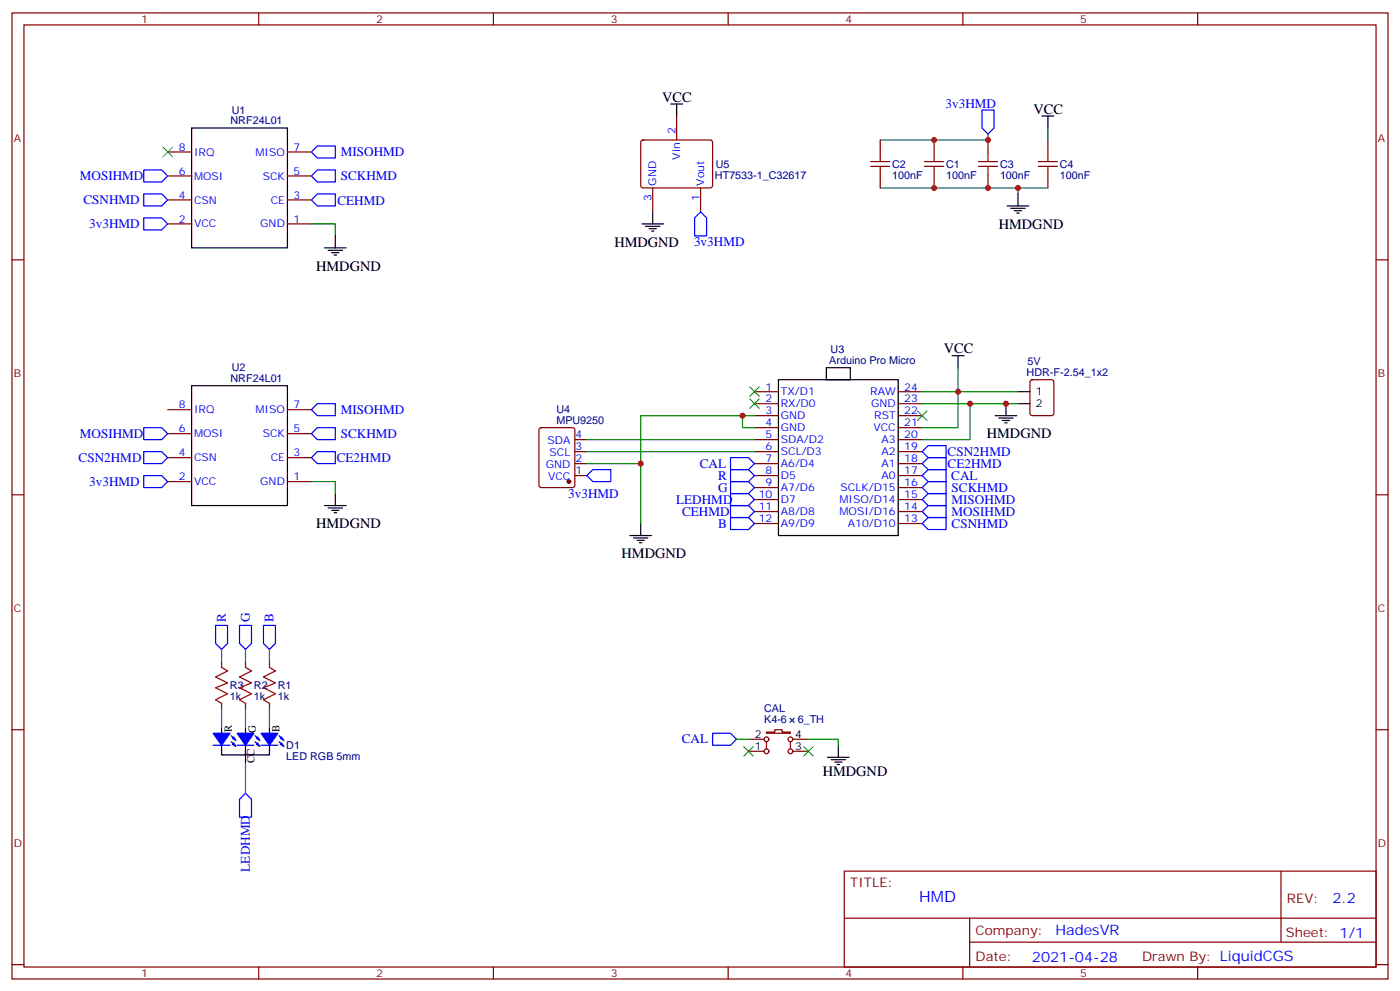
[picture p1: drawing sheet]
<svg xmlns="http://www.w3.org/2000/svg" width="412mm" height="292mm" viewBox="0 0 412 292" stroke-linecap="round" stroke-linejoin="round" font-family="sans-serif">
<g fill="none" stroke="#870000" stroke-width=".35">
<path d="M3.5 3.8h405.4v284.3h-405.4zM7.1 7.3h398.2v277.3h-398.2zM76.2 3.8v3.5M145.3 3.8v3.5M214.5 3.8v3.5M283.6 3.8v3.5M352.8 3.8v3.5M199.3 34.1v7.1M49.4 58.8h7M49.4 51.8h7M49.4 44.7h7M84.7 58.8h7"/>
<path d="M84.7 51.8h7M84.7 44.7h7M189 41.4l.4-.2 20.1 .1 .4 .6-.1 13-.6 .4-20-.1-.5-.6v-12.7zM192.3 55.3v7.1M206.4 55.3v7.1M259.3 41.2v3.5M259.3 51.8v3.5M275.2 41.2v3.5M275.2 51.8v3.5M291 41.2v3.5M291 51.8v3.5M308.7 41.2v3.5"/>
<path d="M308.7 51.8v3.5M3.5 76.5h3.6M49.4 65.9h7M84.7 65.9h7M405.3 76.5h3.6M222.2 115.3h7.1M222.2 118.8h7.1M264.6 115.3h7M264.6 118.8h7M303.6 112l.5-.2h5.6l.7 .4v9.4l-.4 .7h-5.9l-.7-.4v-9.4zM49.4 134.7h7M49.4 127.6h7"/>
<path d="M49.4 120.6h7M84.7 134.7h7M84.7 127.6h7M84.7 120.6h7M159 126.1l.5-.2h9.1l.7 .4v16.5l-.4 .7h-9.4l-.7-.5-.1-16.4zM169.3 140h3.6M169.3 136.5h3.6M169.3 132.9h3.6M169.3 129.4h3.6M222.2 140h7.1M222.2 136.5h7.1M222.2 132.9h7.1"/>
<path d="M222.2 129.4h7.1M222.2 122.3h7.1M222.2 125.9h7.1M264.6 140h7M264.6 136.5h7M264.6 132.9h7M264.6 129.4h7M264.6 122.3h7M264.6 125.9h7M3.5 145.6h3.6M49.4 141.7h7M84.7 141.7h7"/>
<path d="M222.2 143.5h7.1M222.2 147h7.1M222.2 150.6h7.1M222.2 154.1h7.1M264.6 143.5h7M264.6 147h7M264.6 150.6h7M264.6 154.1h7M405.3 145.6h3.6M65.3 194.7v1.7M72.3 194.7v1.7M79.4 194.7v1.7"/>
<path d="M3.5 214.8h3.6M65.3 207v1.8M72.3 207v1.8M79.4 207v1.8M220.5 217.6h4.6M225.8 215.5h2.4v-.7h2.2v.7h2.4v.3h-7zM225.8 218.3v2.1M232.8 218.3v2.1M233.5 217.6h4.6M405.3 214.8h3.6M220.5 221.1h4.6M233.5 221.1h4.6"/>
<path d="M248.7 256.4h156.6v28.2h-156.6zM377.3 256.4v20.9M248.7 270.2h156.5M285.6 277.3h119.6M285.6 270.2v14.2M3.5 283.9h3.6M76.2 284.6v3.5M145.3 284.6v3.5M214.5 284.6v3.5M283.6 284.6v3.5M352.8 284.6v3.5M405.3 283.9h3.6"/>
<circle cx="225.8" cy="217.6" r=".71"/>
<circle cx="232.8" cy="217.6" r=".71"/>
<circle cx="225.8" cy="221.1" r=".71"/>
<circle cx="232.8" cy="221.1" r=".71"/>
</g>
<circle cx="167.6" cy="141.7" r=".53" fill="#870000" stroke="#870000" stroke-width=".35"/>
<g fill="none" stroke="#000" stroke-width=".35">
<path d="M56.4 37.7h28.3v35.3h-28.3zM197.6 30.6h3.5M199.3 30.6v3.5M306.9 34.1h3.5M308.7 34.1v3.6M299.9 57.1v3.5M95.6 73h6.4M96.7 73.7h4.2M97.7 74.4h2.1M98.4 75.1h.7M98.8 69.4v3.6M189.1 65.9h6.3"/>
<path d="M190.1 66.6h4.3M191.2 67.3h2.1M191.9 68h.7M192.3 62.4v3.5M296.7 60.6h6.3M297.7 61.3h4.3M298.8 62h2.1M299.5 62.7h.7M56.4 113.5h28.3v35.3h-28.3zM229.3 111.8h35.3v45.8h-35.3zM243.4 108.2h7.1v3.6h-7.1zM280.5 104.7h3.5"/>
<path d="M282.2 104.7v3.5M296.3 118.8v3.5M299.9 115.3h3.5M299.9 118.8h3.5M293.2 122.3h6.3M294.2 123h4.2M295.3 123.8h2.1M296 124.5h.7M95.6 148.8h6.4M96.7 149.5h4.2M97.7 150.2h2.1M98.4 150.9h.7"/>
<path d="M98.8 145.3v3.5M185.6 157.6h6.3M186.6 158.3h4.3M187.7 159h2.1M188.4 159.7h.7M188.7 154.1v3.5M65.3 219.4v2.8h14.1v-2.8M65.3 214.1v1.7M72.3 214.1v1.7M72.3 219.4v5.2M79.4 214.1v1.7M246.9 219.4v3.5"/>
<path d="M243.8 222.9h6.3M244.8 223.6h4.3M245.9 224.3h2.1M246.6 225h.7"/>
</g>
<g fill="#00f" stroke="#00f" stroke-width=".35">
<path d="M68.4 217.2l.4-.3 .7 1z"/>
<path d="M62.8 215.8h4.9l-2.4 3.6z"/>
<path d="M69.8 215.8h5l-2.5 3.6z"/>
<path d="M76.9 215.8h4.9l-2.4 3.6z"/>
<path d="M68.4 219l.4-.3 .7 1z"/>
<path d="M75.5 219l.3-.3 .8 1z"/>
<path d="M75.5 217.2l.3-.3 .8 1z"/>
<path d="M82.5 219l.4-.3 .7 1z"/>
<path d="M82.5 217.2l.4-.3 .7 1z"/>
</g>
<g fill="none" stroke="#00f" stroke-width=".35">
<path d="M289.3 32.4h3.5v5.3l-1.8 1.7-1.7-1.7zM42.3 57.1h5.3l1.8 1.7-1.8 1.8h-5.3zM42.3 50h5.3l1.8 1.8-1.8 1.8h-5.3zM91.7 58.8l1.8-1.7h5.3v3.5h-5.3zM91.7 51.8l1.8-1.8h5.3v3.6h-5.3zM91.7 44.7l1.8-1.7h5.3v3.5h-5.3zM42.3 64.1h5.3l1.8 1.8-1.8 1.8h-5.3zM206.4 62.4l1.7 1.7v5.3h-3.5v-5.3zM42.3 140h5.3l1.8 1.7-1.8 1.8h-5.3zM42.3 125.9h5.3l1.8 1.7-1.8 1.8h-5.3zM42.3 132.9h5.3l1.8 1.8-1.8 1.8h-5.3zM91.7 120.6l1.8-1.8h5.3v3.5h-5.3z"/>
<path d="M91.7 127.6l1.8-1.7h5.3v3.5h-5.3zM91.7 134.7l1.8-1.8h5.3v3.6h-5.3zM172.9 140l1.7-1.8h5.3v3.5h-5.3zM215.2 138.2h5.3l1.7 1.8-1.7 1.7h-5.3zM215.2 134.7h5.3l1.7 1.8-1.7 1.7h-5.3zM271.6 140l1.8-1.8h5.3v3.5h-5.3zM271.6 132.9l1.8-1.7h5.3v3.5h-5.3zM271.6 136.5l1.8-1.8h5.3v3.5h-5.3zM215.2 148.8h5.3l1.7 1.8-1.7 1.7h-5.3zM215.2 152.3h5.3l1.7 1.8-1.7 1.8h-5.3zM215.2 141.7h5.3l1.7 1.8-1.7 1.8h-5.3zM215.2 145.3h5.3l1.7 1.7-1.7 1.8h-5.3z"/>
<path d="M271.6 143.5l1.8-1.8h5.3v3.6h-5.3zM271.6 147l1.8-1.7h5.3v3.5h-5.3zM271.6 150.6l1.8-1.8h5.3v3.5h-5.3zM271.6 154.1l1.8-1.8h5.3v3.6h-5.3zM63.5 184.1h3.5v5.3l-1.7 1.7-1.8-1.7zM70.6 184.1h3.5v5.3l-1.8 1.7-1.7-1.7zM77.6 184.1h3.5v5.3l-1.7 1.7-1.8-1.7zM62.8 219.4h4.9M68.1 216.5l1 1.1M68.1 218.3l1 1.1M69.8 219.4h5M75.1 218.3l1.1 1.1"/>
<path d="M75.1 216.5l1.1 1.1M76.9 219.4h4.9M82.2 218.3l1.1 1.1M82.2 216.5l1.1 1.1M209.9 215.8h5.3l1.8 1.8-1.8 1.8h-5.3zM70.6 235.2l1.7-1.7 1.8 1.7v5.3h-3.5z"/>
</g>
<g fill="none" stroke="#008700" stroke-width=".35">
<path d="M291 39.4v1.8h-31.7M308.7 37.7v3.5M259.3 55.3h49.4M299.9 55.3v1.8M91.7 65.9h7.1v3.5M271.6 115.3h28.3M271.6 118.8h28.3M282.2 108.2v17.7h-10.6M285.8 118.8v10.6h-14.2M172.9 132.9h49.3M172.9 129.4h49.3M172.9 136.5h15.8"/>
<path d="M218.7 122.3v3.6h3.5M222.2 122.3h-33.5v31.8M91.7 141.7h7.1v3.6M65.3 191.1v3.6M72.3 191.1v3.6M79.4 191.1v3.6M65.3 208.8v5.3M72.3 208.8v5.3M79.4 208.8v5.3M217 217.6h3.5M238.1 217.6h8.8v1.8M72.3 224.6v8.9"/>
</g>
<g fill="none" stroke="#a10000" stroke-width=".35">
<path d="M256.5 49h5.6M256.5 47.6h5.6M259.3 44.7v2.9M259.3 49v2.8M272.3 49h5.7M272.3 47.6h5.7M275.2 44.7v2.9M275.2 49v2.8M288.2 49h5.7M288.2 47.6h5.7M291 44.7v2.9M291 49v2.8"/>
<path d="M305.9 49h5.6M305.9 47.6h5.6M308.7 44.7v2.9M308.7 49v2.8M65.3 196.4l1.7 1.1-3.5 1.7 3.5 1.8-3.5 1.4 3.5 1.8-3.5 1.8 1.8 1M72.3 196.4l1.8 1.1-3.5 1.7 3.5 1.8-3.5 1.4 3.5 1.8-3.5 1.8 1.7 1M79.4 196.4l1.7 1.1-3.5 1.7 3.5 1.8-3.5 1.4 3.5 1.8-3.5 1.8 1.8 1"/>
</g>
<path d="M48 43.3l2.8 2.8M50.8 43.3l-2.8 2.8M220.8 117.4l2.9 2.8M220.8 113.9l2.9 2.8M223.7 117.4l-2.9 2.8M223.7 113.9l-2.9 2.8M270.2 120.9l2.8 2.9M273 120.9l-2.8 2.9M219.1 219.7l2.8 2.8M221.9 219.7l-2.8 2.8M236.7 219.7l2.8 2.8M239.5 219.7l-2.8 2.8" fill="none" stroke="#3c3" stroke-width=".35"/>
<g fill="#c00">
<circle cx="299.9" cy="55.3" r=".88"/>
<circle cx="218.7" cy="122.3" r=".88"/>
<circle cx="188.7" cy="136.5" r=".88"/>
<circle cx="282.2" cy="115.3" r=".88"/>
<circle cx="291" cy="55.3" r=".88"/>
<circle cx="275.2" cy="55.3" r=".88"/>
<circle cx="291" cy="41.2" r=".88"/>
<circle cx="275.2" cy="41.2" r=".88"/>
<circle cx="285.8" cy="118.8" r=".88"/>
<circle cx="296.3" cy="118.8" r=".88"/>
</g>
<text font-size="4.6" fill="#00f" x="270.8" y="265.4">HMD</text>
<g font-size="4.2">
<text x="195.1" y="29.9">VCC</text>
<text x="304.4" y="33.4">VCC</text>
<text x="294.2" y="67.3">HMDGND</text>
<text x="181" y="72.6">HMDGND</text>
<text x="93.1" y="79.7">HMDGND</text>
<text x="278" y="104">VCC</text>
<text x="290.7" y="129">HMDGND</text>
<text x="93.1" y="155.5">HMDGND</text>
<text x="183.1" y="164.3">HMDGND</text>
<text x="242.4" y="228.5">HMDGND</text>
</g>
<g font-size="4.2" fill="#00f">
<text x="392.5" y="265.7">2.2</text>
<text x="310.9" y="275.2">HadesVR</text>
<text x="304" y="283">2021-04-28</text>
</g>
<g font-size="3.9" fill="#00f">
<text x="278.5" y="31.9">3v3HMD</text>
<text x="100.4" y="46">MISOHMD</text>
<text x="23.5" y="53.1">MOSIHMD</text>
<text x="100.4" y="53">SCKHMD</text>
<text x="24.6" y="60.1">CSNHMD</text>
<text x="99.4" y="60.2">CEHMD</text>
<text x="26.3" y="67.2">3v3HMD</text>
<text x="204.5" y="72.5">3v3HMD</text>
<text x="100.4" y="121.8">MISOHMD</text>
<text x="23.5" y="128.9">MOSIHMD</text>
<text x="100.4" y="128.9">SCKHMD</text>
<text x="23.2" y="136">CSN2HMD</text>
<text x="99.2" y="135.8">CE2HMD</text>
<text x="206.1" y="137.7">CAL</text>
<text x="279.1" y="137.6">CE2HMD</text>
<text x="279.1" y="134.1">CSN2HMD</text>
<text x="26.3" y="143.1">3v3HMD</text>
<text x="211.5" y="141.2">R</text>
<text x="280.2" y="141.3">CAL</text>
<text x="167.4" y="146.6">3v3HMD</text>
<text x="199.2" y="148.3">LEDHMD</text>
<text x="211.5" y="144.8">G</text>
<text x="280.3" y="144.8">SCKHMD</text>
<text x="280.3" y="148.3">MISOHMD</text>
<text x="200.9" y="151.8">CEHMD</text>
<text x="211.5" y="155.3">B</text>
<text x="280.3" y="151.8">MOSIHMD</text>
<text x="280.3" y="155.3">CSNHMD</text>
<text x="66.5" y="182.9" transform="rotate(-90 66.5 182.9)">R</text>
<text x="73.6" y="183.1" transform="rotate(-90 73.6 183.1)">G</text>
<text x="80.6" y="182.9" transform="rotate(-90 80.6 182.9)">B</text>
<text x="200.8" y="218.8">CAL</text>
<text x="73.6" y="256.5" transform="rotate(-90 73.6 256.5)">LEDHMD</text>
</g>
<g font-size="3.9" fill="#800">
<text x="250.5" y="261">TITLE:</text>
<text x="379.1" y="265.7">REV:</text>
<text x="287.4" y="275.2">Company:</text>
<text x="378.7" y="275.8">Sheet: 1/1</text>
<text x="287.4" y="282.9">Date:</text>
<text x="336.4" y="282.9">Drawn By: LiquidCGS</text>
</g>
<g font-size="3.2" fill="#800">
<text x="41.6" y="6.8">1</text>
<text x="110.8" y="6.8">2</text>
<text x="179.9" y="6.8">3</text>
<text x="249.1" y="6.8">4</text>
<text x="318.2" y="6.8">5</text>
<text x="4.1" y="41.9">A</text>
<text x="405.9" y="41.9">A</text>
<text x="4.1" y="111.1">B</text>
<text x="405.9" y="111.1">B</text>
<text x="4.1" y="180.2">C</text>
<text x="405.9" y="180.2">C</text>
<text x="4.1" y="249.3">D</text>
<text x="405.9" y="249.3">D</text>
<text x="41.6" y="287.6">1</text>
<text x="110.8" y="287.6">2</text>
<text x="179.9" y="287.6">3</text>
<text x="249.1" y="287.6">4</text>
<text x="318.2" y="287.6">5</text>
</g>
<g font-size="3.2" fill="#000080">
<text x="68.3" y="33.4">U1</text>
<text x="67.9" y="36.6">NRF24L01</text>
<text x="210.6" y="52.6">HT7533-1_C32617</text>
<text x="210.9" y="49.4">U5</text>
<text x="262.8" y="52.6">100nF</text>
<text x="262.8" y="49.4">C2</text>
<text x="278.7" y="52.6">100nF</text>
<text x="278.7" y="49.4">C1</text>
<text x="294.6" y="52.6">100nF</text>
<text x="294.6" y="49.4">C3</text>
<text x="312.2" y="52.6">100nF</text>
<text x="312.2" y="49.4">C4</text>
<text x="244.3" y="107.2">Arduino Pro Micro</text>
<text x="244.7" y="103.9">U3</text>
<text x="302.7" y="107.5">5V</text>
<text x="67.9" y="112.5">NRF24L01</text>
<text x="68.3" y="109.3">U2</text>
<text x="302.4" y="110.7">HDR-F-2.54_1x2</text>
<text x="163.9" y="124.8">MPU9250</text>
<text x="163.9" y="121.6">U4</text>
<text x="67.7" y="202.8">R3</text>
<text x="74.8" y="202.8">R2</text>
<text x="81.8" y="202.8">R1</text>
<text x="67.7" y="206">1k</text>
<text x="74.8" y="206">1k</text>
<text x="81.8" y="206">1k</text>
<text x="225.1" y="209.7">CAL</text>
<text x="225.1" y="212.8">K4-6</text>
<text x="235" y="212.8">6_TH</text>
<text x="84.3" y="220.5">D1</text>
<text x="84.3" y="223.7">LED RGB 5mm</text>
</g>
<g font-size="3.2" fill="#00f">
<text x="199" y="39.4" transform="rotate(-90 199 39.4)">2</text>
<text x="52.7" y="44.4">8</text>
<text x="57.1" y="45.8">IRQ</text>
<text x="75.3" y="45.8">MISO</text>
<text x="86.4" y="44.4">7</text>
<text x="200.4" y="47" transform="rotate(-90 200.4 47)">Vin</text>
<text x="52.7" y="51.4">6</text>
<text x="57.1" y="52.8">MOSI</text>
<text x="77.4" y="52.8">SCK</text>
<text x="86.4" y="51.4">5</text>
<text x="52.7" y="58.5">4</text>
<text x="57.1" y="59.9">CSN</text>
<text x="79.7" y="59.9">CE</text>
<text x="86.4" y="58.5">3</text>
<text x="191.9" y="59.1" transform="rotate(-90 191.9 59.1)">3</text>
<text x="193.3" y="54.6" transform="rotate(-90 193.3 54.6)">GND</text>
<text x="206" y="59.1" transform="rotate(-90 206 59.1)">1</text>
<text x="207.4" y="54.6" transform="rotate(-90 207.4 54.6)">Vout</text>
<text x="52.7" y="65.5">2</text>
<text x="86.4" y="65.5">1</text>
<text x="57.1" y="67">VCC</text>
<text x="76.7" y="67">GND</text>
<text x="225.5" y="114.9">1</text>
<text x="225.5" y="118.5">2</text>
<text x="230" y="116.3">TX/D1</text>
<text x="230" y="119.9">RX/D0</text>
<text x="256.4" y="116.3">RAW</text>
<text x="256.6" y="119.9">GND</text>
<text x="266.3" y="114.9">24</text>
<text x="266.3" y="118.5">23</text>
<text x="52.7" y="120.2">8</text>
<text x="57.1" y="121.6">IRQ</text>
<text x="75.3" y="121.6">MISO</text>
<text x="86.4" y="120.2">7</text>
<text x="225.5" y="122">3</text>
<text x="225.5" y="125.5">4</text>
<text x="230" y="123.4">GND</text>
<text x="257.5" y="123.4">RST</text>
<text x="266.3" y="122">22</text>
<text x="266.3" y="125.5">21</text>
<text x="52.7" y="127.3">6</text>
<text x="57.1" y="128.7">MOSI</text>
<text x="77.4" y="128.7">SCK</text>
<text x="86.4" y="127.3">5</text>
<text x="161.2" y="130.8">SDA</text>
<text x="169.5" y="129">4</text>
<text x="225.5" y="129">5</text>
<text x="230" y="126.9">GND</text>
<text x="230" y="130.5">SDA/D2</text>
<text x="257.3" y="126.9">VCC</text>
<text x="259.7" y="130.5">A3</text>
<text x="266.3" y="129">20</text>
<text x="52.7" y="134.3">4</text>
<text x="57.1" y="135.7">CSN</text>
<text x="79.7" y="135.7">CE</text>
<text x="86.4" y="134.3">3</text>
<text x="160.7" y="137.9">GND</text>
<text x="161.9" y="134.3">SCL</text>
<text x="169.5" y="136.1">2</text>
<text x="169.5" y="132.6">3</text>
<text x="225.5" y="132.6">6</text>
<text x="225.5" y="136.1">7</text>
<text x="230" y="134">SCL/D3</text>
<text x="230" y="137.5">A6/D4</text>
<text x="259.7" y="134">A2</text>
<text x="259.7" y="137.5">A1</text>
<text x="266.3" y="132.6">19</text>
<text x="266.3" y="136.1">18</text>
<text x="52.7" y="141.4">2</text>
<text x="57.1" y="142.8">VCC</text>
<text x="76.7" y="142.8">GND</text>
<text x="86.4" y="141.4">1</text>
<text x="161.4" y="141.4">VCC</text>
<text x="169.5" y="139.6">1</text>
<text x="225.5" y="139.6">8</text>
<text x="225.5" y="143.2">9</text>
<text x="230" y="141">D5</text>
<text x="259.7" y="141">A0</text>
<text x="266.3" y="139.6">17</text>
<text x="266.3" y="143.2">16</text>
<text x="223.5" y="146.7">10</text>
<text x="230" y="144.6">A7/D6</text>
<text x="230" y="148.1">D7</text>
<text x="247.3" y="148.1">MISO/D14</text>
<text x="247.6" y="144.6">SCLK/D15</text>
<text x="266.3" y="146.7">15</text>
<text x="223.5" y="150.2">11</text>
<text x="223.5" y="153.7">12</text>
<text x="230" y="151.6">A8/D8</text>
<text x="230" y="155.2">A9/D9</text>
<text x="247.3" y="151.6">MOSI/D16</text>
<text x="249.8" y="155.2">A10/D10</text>
<text x="266.3" y="150.2">14</text>
<text x="266.3" y="153.7">13</text>
</g>
<g font-size="3.2">
<text x="305.2" y="116.3">1</text>
<text x="305.2" y="119.9">2</text>
<text x="68.3" y="215.5" transform="rotate(-90 68.3 215.5)">R</text>
<text x="75.3" y="215.6" transform="rotate(-90 75.3 215.6)">G</text>
<text x="82.4" y="215.5" transform="rotate(-90 82.4 215.5)">B</text>
<text x="222.3" y="220.8">1</text>
<text x="222.3" y="217.2">2</text>
<text x="234.2" y="220.8">3</text>
<text x="234.2" y="217.2">4</text>
<text x="75" y="224.6" transform="rotate(-90 75 224.6)">CC</text>
</g>
</svg>
